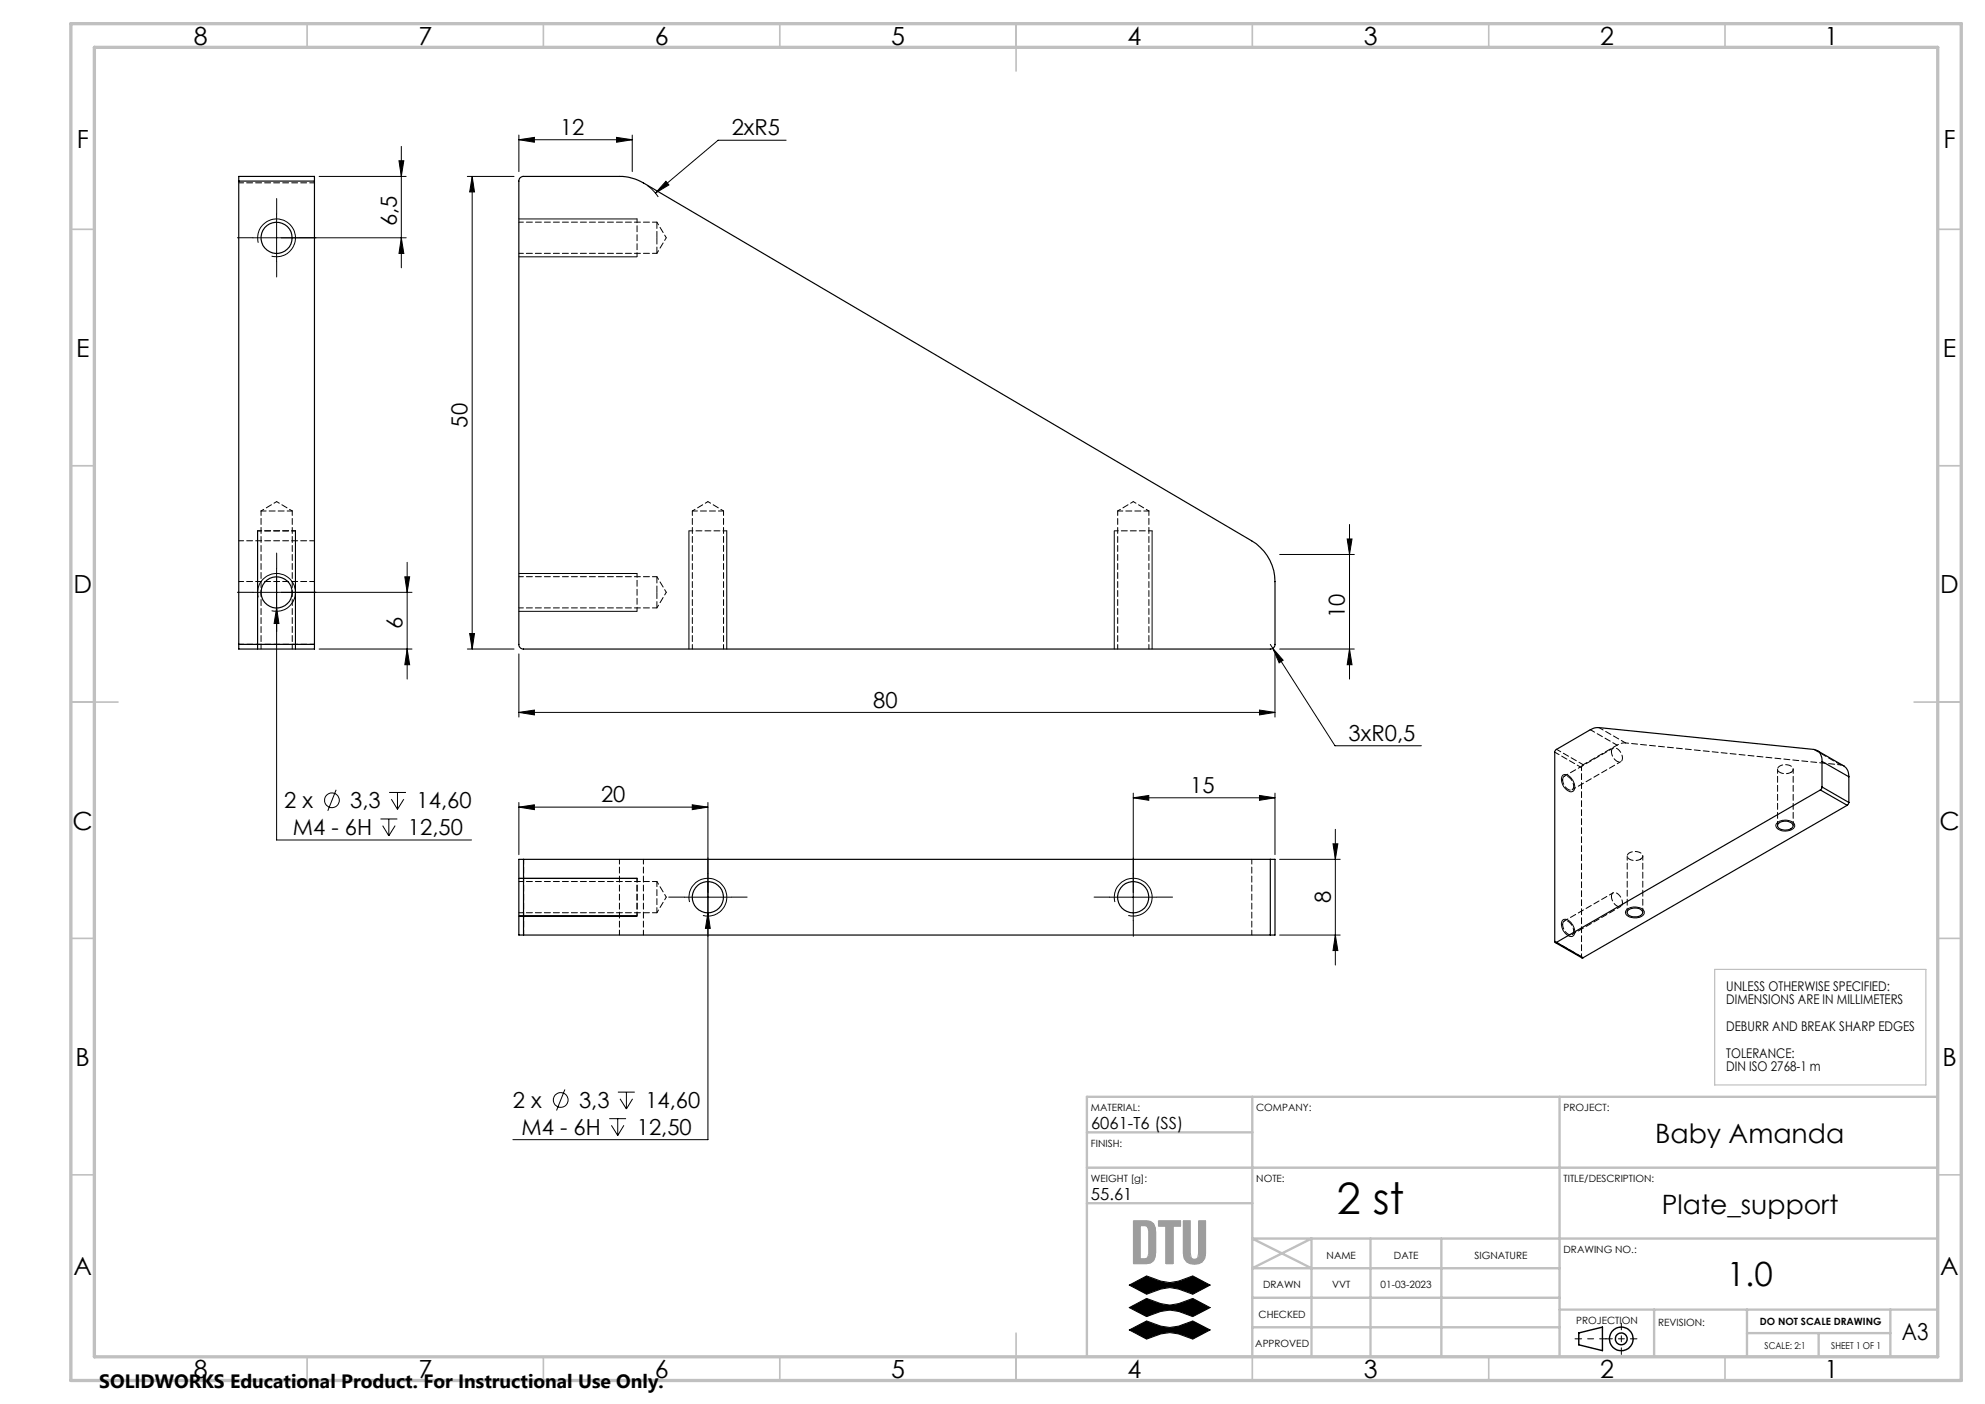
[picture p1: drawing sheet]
<svg xmlns="http://www.w3.org/2000/svg" width="420mm" height="297mm" viewBox="0 0 420 297" stroke-linecap="round" stroke-linejoin="round" font-family="sans-serif">
<path d="M238.9 271.8l3.7-1.9 3 1.1 1.9 .3 1.9-.3 3-1.1 3.6 1.9-3.6 2-3-1.1-1.9-.3-1.9 .3-3 1.1zM238.9 276.6l3.7-1.9 3 1.1 1.9 .3 1.9-.3 3-1.1 3.6 1.9-3.6 1.9a9.4 9.4 0 0 0-9.8 0zM238.9 281.3l3.7-1.9a9.4 9.4 0 0 0 9.8 0l3.6 1.9-3.6 2a9.4 9.4 0 0 0-9.8 0z" fill="none" stroke="#000" stroke-width=".21"/>
<g fill="none" stroke="#000" stroke-width=".3">
<path d="M334 282l5.1-1.3v5l-5.1-1.2z"/>
<circle cx="343" cy="283.2" r="1.25"/>
<circle cx="343.1" cy="283.2" r="2.5"/>
</g>
<path d="M239.9 258.3l2.7-.1 .8 .2 .7 .5 .3 .7 .1 1.1v4.2l-.1 1.1-.3 .7-.7 .5-.8 .1h-2.8zM241.3 259.3l1.3 .1 .5 1v4.7l-.2 .8-.3 .3-.3 .1h-1zM245.2 258.2l4.6 .1-.1 1.1h-1.5l-.1 7.9-1.4-.1v-7.8h-1.5zM250.4 258.3h1.4v6.7l.2 1a.88 .88 0 0 0 1.4 0l.2-1 .1-6.8 1.4 .1v6.8a2.4 2.4 0 0 1-1.9 2.4 2.4 2.4 0 0 1-2.7-1.3l-.1-1.1z" fill="none" stroke="#999" stroke-width=".21"/>
<path d="M343.1 279.9v6.6M333.3 283.2h6.6M346.4 283.2h-6.6" fill="none" stroke="#000" stroke-width=".21" stroke-dasharray="15.2 1.3 1.3 1.3" stroke-dashoffset="13.8"/>
<path d="M362.8 205.1h44.7v24.4h-44.7z" fill="none" stroke="#c0c0c0" stroke-width=".25"/>
<g fill="none" stroke="#c0c0c0" stroke-width=".35">
<path d="M65 5v5M115 5v5M165 5v5M215 5v10M265 5v5M315 5v5M365 5v5M15 48.5h5M410 48.5h5M15 98.5h5M410 98.5h5M15 148.5h10"/>
<path d="M405 148.5h10M15 198.5h5M410 198.5h5M15 248.5h5M410 248.5h5M65 287v5M115 287v5M165 287v5M215 282v10M265 287v5M315 287v5M365 287v5"/>
</g>
<g fill="none" stroke="#c0c0c0" stroke-width=".5">
<path d="M230 232h180v55h-180zM230 239.5h35M265 232v55M330 232v55M230 247h180M230 254.5h35M265 274.5h65M290 262v25M305 262v25M330 277h80M330 268.3h-65l12.5-6.3v25M350 277v10"/>
<path d="M369.6 277v10M400 277v10M410 262h-145l12.5 6.3M265 280.8h65M369.6 282h30.4M384.8 282v5"/>
</g>
<path d="M15 5h400v287h-400zM20 10h390v277h-390z" fill="none" stroke="#c0c0c0" stroke-width=".7"/>
<path d="M238.9 271.8l3.7 2a9.7 9.7 0 0 1 6.4-1.2l3.4 1.2 3.6-2-3.6-1.9a9.7 9.7 0 0 1-6.4 1.2l-3.4-1.2zM238.9 276.6l3.7 1.9a10.2 10.2 0 0 1 6.1-1.2l3.7 1.2 3.6-1.9-3.6-1.9a9.7 9.7 0 0 1-6.4 1.2l-3.4-1.2zM238.9 281.3l3.7 2a9.9 9.9 0 0 1 6.4-1.2l3.4 1.2 3.6-2-3.6-1.9a9.9 9.9 0 0 1-6.4 1.2l-3.4-1.2z" fill-rule="evenodd" fill="#000"/>
<path d="M241.3 259.3l1.3 .1 .5 .8v5.1l-.2 .6-.5 .4h-1.1zM239.9 258.2l-.1 9.1h2.8a1.97 1.97 0 0 0 1.9-2.4v-4.2a1.97 1.97 0 0 0-1.9-2.5zM245.2 258.2v1.2h1.5v7.8l1.4 .1 .1-7.9h1.5l.1-1.1zM250.4 258.2v6.9a2.32 2.32 0 0 0 3.3 2.2 2.09 2.09 0 0 0 1.4-2.2v-6.8l-1.4-.1-.2 7.6a.91 .91 0 0 1-1.2 .5 .91 .91 0 0 1-.5-1.2v-6.8z" fill-rule="evenodd" fill="#999"/>
<g fill="none" stroke="#000" stroke-width=".21">
<path d="M67.5 37.3h18.4M84.4 34h1l-.5 3.3zM84.9 31v25.7M98.9 37.3h9.9M99.9 37.3v100M99.9 37.3l.5 3.3h-1zM109.8 29.6l3.3-.5v1zM109.8 28.6v7.7M109.8 29.6h24M130.5 29.1l3.3 .5-3.3 .5zM133.8 28.6v7.7M136.9 39.2l1 .8 1.4 1.7"/>
<path d="M140.9 38.3l.6 .8-2.8 1.7zM166.3 29.7h-14.4l-13.2 11.1M53.5 50.3h32.4M54.6 51.4a4 4 0 0 1 3.6-5.1 4 4 0 0 1 4.3 4.4 4 4 0 0 1-5 3.5M58.5 45.3v10M84.9 50.3l.5 3.3h-1zM109.8 46.3h25M109.8 54.3h25M54.5 112.3v25M62.5 112.3v25M86.1 119v24.6M145.8 112.3v25"/>
<path d="M153.8 112.3v25M235.8 112.3v25M243.8 112.3v25M270.8 117.3h15.8M285 114h1.1l-.6 3.3zM285.5 110.9v32.7M53.5 125.3h33.7M54.6 126.4a4 4 0 0 1 3.6-5.1 4 4 0 0 1 4.3 4.4 4 4 0 0 1-5 3.5M58.5 128.6l.5 3.3h-1zM58.5 120.3v57.4h41.3M67.5 137.3h19.7M85.7 122h1l-.6 3.3z"/>
<path d="M86.1 137.3l.6 3.3h-1zM98.9 137.3h9.9M99.4 134h1l-.5 3.3zM109.8 138.3v13.4M109.8 121.3h25M109.8 129.3h25M268.8 136.3l.5 .9M269.3 137.2l2.2 2.5-.8 .5zM269.3 137.2l13.2 20.6h18.2M269.8 138.3v13.4M270.8 137.3h15.8M285.5 137.3l.6 3.3h-1.1z"/>
<path d="M109.8 150.7l3.3-.5v1zM109.8 150.7h160M266.5 150.2l3.3 .5-3.3 .5zM71.1 167.1l-1.7 4.4M80.5 173.2h3.6M81 174.7l1.3 2.1M82.3 173.2v3.6M82.3 167.6h3.6M82.8 169l1.3 2.2M83.6 174.7l-1.3 2.1M84.1 167.6v3.6M85.4 169l-1.3 2.2"/>
<path d="M109.8 170.7l3.3-.5v1.1zM109.8 169.8v11M109.8 170.7h40M146.5 170.2l3.3 .5-3.3 .6zM149.8 169.8v71.3h-41.3M239.8 168.8l3.3-.5v1zM239.8 167.8v27M239.8 168.8h30M266.5 168.3l3.3 .5-3.3 .5zM269.8 167.8v13M282 178.5h1.1l-.6 3.3zM282.5 175.4v28.7"/>
<path d="M330.7 164a1.88 1.88 0 0 1 2.3 1.4 1.37 1.37 0 0 1-.5 2.1 2.49 2.49 0 0 1-1.8-3.5zM376.1 174a2.69 2.69 0 0 1 3.6 .4 1.34 1.34 0 0 1-1.6 1.4 1.87 1.87 0 0 1-2.4-1.2zM109.8 185.8h25M109.8 193.8h25M144.8 189.8h10M145.9 190.8a4 4 0 0 1 3.6-5 4 4 0 0 1 4.3 4.4 4 4 0 0 1-5.1 3.5M149.8 193.1l.5 3.3h-1zM234.8 189.8h10M235.9 190.8a4 4 0 0 1 3.6-5 4 4 0 0 1 4.3 4.4 4 4 0 0 1-5.1 3.5M270.8 197.8h12.8M270.8 181.8h12.8M282.5 197.8l.6 3.3h-1.1z"/>
<path d="M330.7 194.6a1.88 1.88 0 0 1 2.3 1.4 1.31 1.31 0 0 1-.6 2.1 2.51 2.51 0 0 1-1.7-3.5zM344.2 192.4a2.74 2.74 0 0 1 3.7 .4 1.34 1.34 0 0 1-1.6 1.4 2.01 2.01 0 0 1-2.4-1.2zM119.5 230.5l-1.7 4.4M128.9 236.6h3.6M129.4 238.1l1.3 2.1M130.7 236.6v3.6M130.7 231h3.6M131.2 232.4l1.3 2.2M132 238.1l-1.3 2.1M132.5 231v3.6M133.8 232.4l-1.3 2.2"/>
<circle cx="70.2" cy="169.3" r="1.55"/>
<circle cx="118.6" cy="232.7" r="1.55"/>
</g>
<g fill="none" stroke="#000" stroke-width=".21" stroke-dasharray="1.3 .6" stroke-dashoffset=".4">
<path d="M134.8 54.3v-8M62.5 112.3h-8M153.8 112.3h-8M243.8 112.3h-8M134.8 129.3v-8M341.3 158.3l-10.3 5.9M332.6 167.1l10.4-6M334.6 162.4l.4-.6M376.1 162.7v11.9M379.4 174.6v-11.9M389.5 161.8l.7 .2M134.8 193.8v-8"/>
<path d="M332.6 197.7l10.4-6M341.3 188.9l-10.3 5.9M344.3 181.1v11.9M347.6 193v-11.9"/>
</g>
<g fill="none" stroke="#000" stroke-width=".21" stroke-dasharray="15.2 1.3 1.3 1.3">
<path d="M53.5 50.3h-3.3M58.5 45.3v-3.3M58.5 55.3v3.3M63.5 50.3h3.3M53.5 125.3h-3.3M58.5 120.3v-3.3M58.5 130.3v3.3M63.5 125.3h3.3M144.8 189.8h-3.3M149.8 184.8v-3.3M149.8 194.8v3.3M154.8 189.8h3.3"/>
<path d="M234.8 189.8h-3.3M239.8 184.8v-3.3M239.8 194.8v3.3M244.8 189.8h3.3"/>
</g>
<g fill="#000">
<path d="M84.4 34h1l-.5 3.3zM84.9 50.3l.5 3.3h-1zM85.7 122h1l-.6 3.3zM86.1 137.3l.6 3.3h-1z"/>
<path d="M99.9 37.3l.5 3.3h-1zM99.4 134h1l-.5 3.3z"/>
<path d="M130.5 29.1l3.3 .5-3.3 .5zM109.8 29.6l3.3-.5v1z"/>
<path d="M58.5 128.6l-.5 3.3h1zM149.8 193.1l-.5 3.3h1zM239.8 168.8l3.3-.5v1zM266.5 168.3l3.3 .5-3.3 .5z"/>
<path d="M285.5 137.3l.6 3.3h-1.1zM285 114h1.1l-.6 3.3zM282.5 197.8l.6 3.3h-1.1zM282 178.5h1.1l-.6 3.3z"/>
<path d="M109.8 150.7l3.3-.5v1zM266.5 150.2l3.3 .5-3.3 .5zM140.9 38.3l-2.2 2.5 2.8-1.7zM269.3 137.2l1.4 3 .8-.5z"/>
<path d="M146.5 170.2l3.3 .5-3.3 .6zM109.8 170.7l3.3-.5v1.1z"/>
</g>
<g fill="none" stroke="#000" stroke-width=".25">
<path d="M50.5 38.3v-1h16v1M50.5 38.3h16M50.5 38.3v98M66.5 38.3v98M109.9 37.7l.7-.4h20.5a10.3 10.3 0 0 1 5 1.4l128.7 75.7a10 10 0 0 1 5 8.6v13.3a.96 .96 0 0 1-1 1h-158a.96 .96 0 0 1-1-1v-98.2zM50.5 136.3v1h16v-1M50.5 136.3h16M384.5 158.8l5.6 3.2 .5 .4 .4 .7 .2 1.2M376.3 174.2a2.11 2.11 0 0 1 3.1 .4 1.87 1.87 0 0 1-2.6 .8l-.5-.2-.2-.4zM385.2 167.1l-55.9 32.3M385.2 167.1l5.6 3.3M385.5 161.1a2.21 2.21 0 0 0-1.7-2.6l-45.9-4.6-1.4 .5-7.3 4.2-.2 .4v40.3l.3 .1"/>
<path d="M385.5 166.5v.3l-.3 .3M385.5 161.1v5.4M385.5 166.5l5.7 3.3M385.5 161.1l5.7 3.2M390.8 170.4l-55.8 32.2M391.2 169.8l-.4 .6M391.2 164.3v5.5M110.8 181.8h-1v16h1M110.8 197.8h158M110.8 181.8v16M110.8 181.8h158M268.8 181.8h1v16h-1"/>
<path d="M268.8 181.8v16M329.1 199.4l5.6 3.2h.3M329.3 199.4l5.7 3.2M344.5 192.6a2.24 2.24 0 0 1 3 .2 1.19 1.19 0 0 1-1.6 1.2 1.31 1.31 0 0 1-1.6-1.1z"/>
<circle cx="58.5" cy="50.3" r="3.3"/>
<circle cx="58.5" cy="125.3" r="3.3"/>
<circle cx="149.8" cy="189.8" r="3.3"/>
<circle cx="239.8" cy="189.8" r="3.3"/>
</g>
<path d="M61.8 108.1h-6.6M153.1 108.1h-6.6M243.1 108.1h-6.6M329 159.1l5.6 3.3M336.5 154.4l5.7 3.2M343.9 157.2l-5.6-3.3M383.8 158.5l5.7 3.3M335 161.8l-5.7-3.3M139 193.1v-6.6M334.6 202.4l-5.6-3.3" fill="none" stroke="#000" stroke-width=".21" stroke-dasharray="1.3 .6" stroke-dashoffset=".2"/>
<path d="M139 50.3v-3.3M139 53.6v-3.3M139 125.3v-3.3M139 128.6v-3.3" fill="none" stroke="#000" stroke-width=".21" stroke-dasharray="1.3 .6" stroke-dashoffset="-.1"/>
<g fill="none" stroke="#000" stroke-width=".21" stroke-dasharray="1.3 .6" stroke-dashoffset=".6">
<path d="M139 53.6l2-3.3M141 50.3l-2-3.3M58.5 106.1l-3.3 2M61.8 108.1l-3.3-2M149.8 106.1l-3.3 2M153.1 108.1l-3.3-2M239.8 106.1l-3.3 2M243.1 108.1l-3.3-2M139 128.6l2-3.3M141 125.3l-2-3.3M334.6 162.4v40M389.5 161.8l-45.6-4.6"/>
<path d="M139 193.1l2-3.3M141 189.8l-2-3.3"/>
</g>
<g fill="none" stroke="#000" stroke-width=".21" stroke-dasharray="1.3 .6" stroke-dashoffset=".3">
<path d="M50.5 38.7h16M109.8 53.6h29.2M139 47h-29.2M55.2 108.1v29.2M66.5 114.4h-16M146.5 108.1v29.2M236.5 108.1v29.2M50.5 123h16M61.8 137.3v-29.2M66.5 136.3h-16M109.8 128.6h29.2M139 122h-29.2"/>
<path d="M153.1 137.3v-29.2M243.1 137.3v-29.2M341 159a.78 .78 0 0 1 .5-.8 .78 .78 0 0 1 .9 .4 1.94 1.94 0 0 1 .6 2.5 1.74 1.74 0 0 1-2-1.8v-.3M342.2 157.6l-7.2 4.2M330.6 165a.78 .78 0 0 1 .6-.9 .78 .78 0 0 1 .9 .4 1.94 1.94 0 0 1 .6 2.5 1.67 1.67 0 0 1-2-1.4l-.1-.6M378.9 163.4a.78 .78 0 0 0 .5-.9 .78 .78 0 0 0-.8-.6 1.94 1.94 0 0 0-2.5 .7 1.67 1.67 0 0 0 2.3 1l.5-.2M109.8 193.1h29.2M110.8 197.8v-16M131.1 181.8v16M136.1 197.8v-16M139 186.5h-29.2M264.9 181.8v16"/>
<path d="M330.6 195.6a.78 .78 0 0 1 .6-.9 .78 .78 0 0 1 .9 .4 1.94 1.94 0 0 1 .6 2.6 1.67 1.67 0 0 1-2-1.5l-.1-.6M341 189.6a.78 .78 0 0 1 .5-.8 .78 .78 0 0 1 .9 .4 1.94 1.94 0 0 1 .6 2.5 1.74 1.74 0 0 1-2-1.8v-.3M347.1 181.8a.78 .78 0 0 0 .5-.9 .78 .78 0 0 0-.8-.6 1.94 1.94 0 0 0-2.5 .7 1.67 1.67 0 0 0 2.3 1l.5-.2"/>
</g>
<path d="M334.7 202.6l-.1-.2" fill="none" stroke="#000" stroke-width=".21" stroke-dasharray="1.3 .6"/>
<path d="M342.2 157.6l.9-.4h.8" fill="none" stroke="#000" stroke-width=".21" stroke-dasharray="1.3 .6" stroke-dashoffset=".9"/>
<text font-size="9.2" x="282.9" y="256.7">2 st</text>
<text font-size="7.1" x="365.3" y="272.1">1.0</text>
<g font-size="5.6">
<text x="350.2" y="241.7">Baby Amanda</text>
<text x="351.6" y="256.7">Plate_support</text>
</g>
<g font-size="5.3">
<text x="41" y="9.5">8</text>
<text x="88.5" y="9.5">7</text>
<text x="138.5" y="9.5">6</text>
<text x="188.5" y="9.5">5</text>
<text x="238.5" y="9.5">4</text>
<text x="288.5" y="9.5">3</text>
<text x="338.5" y="9.5">2</text>
<text x="386" y="9.5">1</text>
<text x="16.2" y="31.2">F</text>
<text x="411.2" y="31.2">F</text>
<text x="16.1" y="75.5">E</text>
<text x="411.1" y="75.5">E</text>
<text x="15.5" y="125.5">D</text>
<text x="410.5" y="125.5">D</text>
<text x="15.4" y="175.5">C</text>
<text x="410.4" y="175.5">C</text>
<text x="16" y="225.5">B</text>
<text x="411" y="225.5">B</text>
<text x="15.5" y="269.7">A</text>
<text x="410.5" y="269.7">A</text>
<text x="41" y="291.5">8</text>
<text x="88.5" y="291.5">7</text>
<text x="138.5" y="291.5">6</text>
<text x="188.5" y="291.5">5</text>
<text x="238.5" y="291.5">4</text>
<text x="288.5" y="291.5">3</text>
<text x="338.5" y="291.5">2</text>
<text x="386" y="291.5">1</text>
</g>
<text font-size="4.9" x="402.4" y="283.4">A3</text>
<g font-size="4.7">
<text x="118.5" y="28.5">12</text>
<text x="154.8" y="28.6">2xR5</text>
<text x="83.9" y="47.8" transform="rotate(-90 83.9 47.8)">6,5</text>
<text x="98.9" y="90.5" transform="rotate(-90 98.9 90.5)">50</text>
<text x="284.6" y="130.7" transform="rotate(-90 284.6 130.7)">10</text>
<text x="85.2" y="133" transform="rotate(-90 85.2 133)">6</text>
<text x="184.7" y="149.7">80</text>
<text x="285.4" y="156.7">3xR0,5</text>
<text x="251.8" y="167.7">15</text>
<text x="60.1" y="171">2 x</text>
<text x="74.1" y="171">3,3</text>
<text x="88.2" y="171">14,60</text>
<text x="127.2" y="169.7">20</text>
<text x="62" y="176.6">M4 - 6H</text>
<text x="86.3" y="176.6">12,50</text>
<text x="281.6" y="191.1" transform="rotate(-90 281.6 191.1)">8</text>
<text x="108.5" y="234.4">2 x</text>
<text x="110.4" y="240">M4 - 6H</text>
<text x="122.5" y="234.4">3,3</text>
<text x="134.7" y="240">12,50</text>
<text x="136.6" y="234.4">14,60</text>
</g>
<text font-size="4.1" x="21" y="293.7">SOLIDWORKS Educational Product. For Instructional Use Only.</text>
<g font-size="3.5">
<text x="230.8" y="238.8">6061-T6 (SS)</text>
<text x="230.8" y="253.8">55.61</text>
</g>
<g font-size="2.8">
<text x="365.3" y="209.6">UNLESS OTHERWISE SPECIFIED:</text>
<text x="365.3" y="212.4">DIMENSIONS ARE IN MILLIMETERS</text>
<text x="365.3" y="218.1">DEBURR AND BREAK SHARP EDGES</text>
<text x="365.3" y="223.7">TOLERANCE:</text>
<text x="365.3" y="226.6">DIN ISO 2768-1 m</text>
</g>
<g font-size="2.1">
<text x="230.8" y="235">MATERIAL:</text>
<text x="265.8" y="235.1">COMPANY:</text>
<text x="330.8" y="235">PROJECT:</text>
<text x="230.8" y="242.6">FINISH:</text>
<text x="230.8" y="250.1">WEIGHT [g]:</text>
<text x="265.8" y="250">NOTE:</text>
<text x="330.8" y="250">TITLE/DESCRIPTION:</text>
<text x="280.7" y="266.3">NAME</text>
<text x="294.9" y="266.3">DATE</text>
<text x="312" y="266.3">SIGNATURE</text>
<text x="330.8" y="265">DRAWING NO.:</text>
<text x="267.3" y="272.5">DRAWN</text>
<text x="281.8" y="272.5">VVT</text>
<text x="292.1" y="272.5">01-03-2023</text>
<text x="266.3" y="278.8">CHECKED</text>
<text x="333.5" y="280">PROJECTION</text>
<text x="350.8" y="280.5">REVISION:</text>
<text x="372.4" y="280.3">DO NOT SCALE DRAWING</text>
<text x="265.6" y="285">APPROVED</text>
</g>
<g font-size="2">
<text x="373.4" y="285.4">SCALE: 2:1</text>
<text x="387.5" y="285.4">SHEET 1 OF 1</text>
</g>
</svg>
